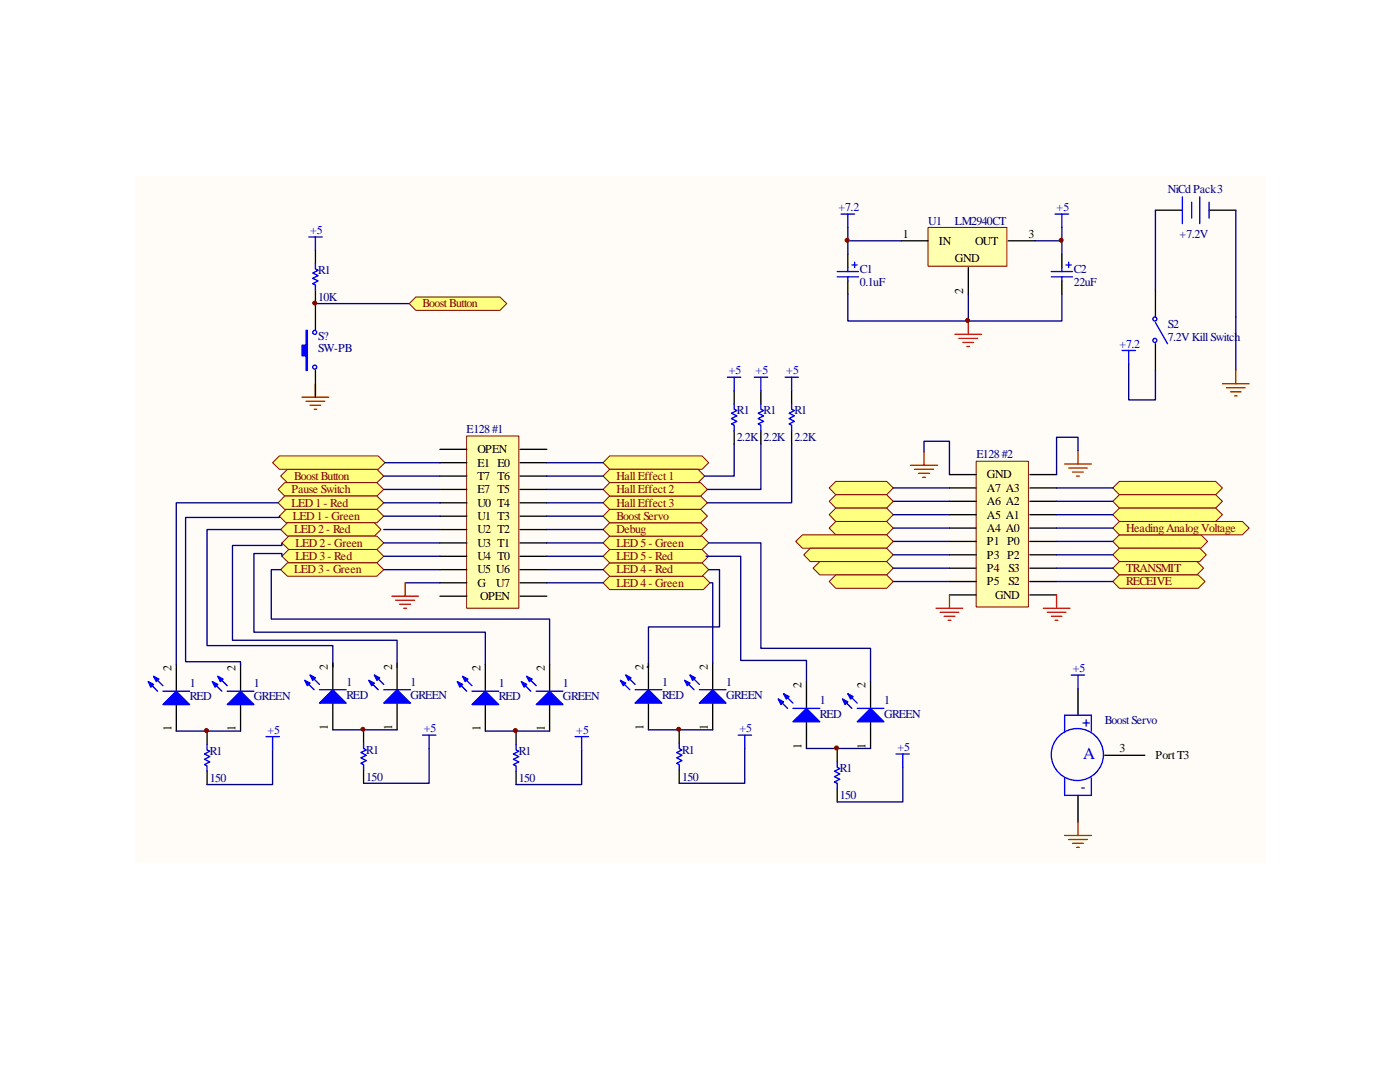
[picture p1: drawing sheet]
<svg xmlns="http://www.w3.org/2000/svg" width="279mm" height="216mm" viewBox="0 0 279 216" stroke-linecap="round" stroke-linejoin="round" font-family="sans-serif">
<g fill="#fffcf8">
<path d="M26.9 35.1h225.6v137h-225.6z" fill-rule="evenodd"/>
<path d="M26.9 35.1h225.6v137h-225.6z" fill-rule="evenodd"/>
</g>
<path d="M93.1 87h10.4v34.4h-10.4z" fill-rule="evenodd" fill="#ffffb0"/>
<path d="M93.1 87h10.4v34.4h-10.4z" fill="none" stroke="#800000" stroke-width=".2"/>
<g fill="none" stroke="#000" stroke-width=".27">
<path d="M87.8 89.7h5.3M87.8 92.3h5.3M87.8 95h5.3M87.8 97.7h5.3M103.8 89.7h5.3M103.8 92.3h5.3M103.8 95h5.3M103.8 97.7h5.3M87.8 100.3h5.3M87.8 103h5.3M87.8 105.7h5.3M87.8 108.3h5.3"/>
<path d="M87.8 111h5.3M87.8 113.7h5.3M87.8 116.3h5.3M87.8 119h5.3M103.8 100.3h5.3M103.8 103h5.3M103.8 105.7h5.3M103.8 108.3h5.3M103.8 111h5.3M103.8 113.7h5.3M103.8 116.3h5.3M103.8 119h5.3"/>
</g>
<path d="M194.8 92h10.4v29.1h-10.4z" fill-rule="evenodd" fill="#ffffb0"/>
<path d="M194.8 92h10.4v29.1h-10.4z" fill="none" stroke="#800000" stroke-width=".2"/>
<g fill="none" stroke="#000" stroke-width=".27">
<path d="M189.5 94.7h5.3M189.5 97.4h5.3M205.5 94.7h5.4M205.5 97.4h5.4M189.5 100h5.3M189.5 102.7h5.3M189.5 105.4h5.3M189.5 108h5.3M189.5 110.7h5.3M189.5 113.4h5.3M189.5 116h5.3M189.5 118.7h5.3"/>
<path d="M205.5 100h5.4M205.5 102.7h5.4M205.5 105.4h5.4M205.5 108h5.4M205.5 110.7h5.4M205.5 113.4h5.4M205.5 116h5.4M205.5 118.7h5.4"/>
</g>
<g fill="none" stroke="#f00" stroke-width=".27">
<path d="M78.2 119h5.3M79 119.8h3.7M80.9 116.3v2.7M189.5 118.7v2.7M210.9 118.7v2.7M79.8 120.6h2.1M80.6 121.4h.5M186.8 121.4h5.4M187.6 122.2h3.7M188.4 123h2.2M189.2 123.8h.6M208.2 121.4h5.3"/>
<path d="M209 122.2h3.7M209.8 123h2.1M210.6 123.8h.5"/>
</g>
<path d="M80.9 116.3h6.9" fill="none" stroke="#000080" stroke-width=".27"/>
<path d="M56 95l1.4-1.4h17.8l1.4 1.4-1.4 1.3h-17.8z" fill-rule="evenodd" fill="#ffff80"/>
<path d="M56 95l1.4-1.4h17.8l1.4 1.4-1.4 1.3h-17.8z" fill="none" stroke="#800000" stroke-width=".2"/>
<path d="M54.4 92.3l1.4-1.3h19.7l1.3 1.3-1.3 1.3h-19.7z" fill-rule="evenodd" fill="#ffff80"/>
<path d="M54.4 92.3l1.4-1.3h19.7l1.3 1.3-1.3 1.3h-19.7z" fill="none" stroke="#800000" stroke-width=".2"/>
<path d="M76.6 95h11.2M76.8 92.3h11" fill="none" stroke="#000080" stroke-width=".27"/>
<path d="M56.8 96.3h18.4l1.4 1.4-1.4 1.3h-18.4l-1.3-1.3z" fill-rule="evenodd" fill="#ffff80"/>
<path d="M56.8 96.3h18.4l1.4 1.4-1.4 1.3h-18.4l-1.3-1.3z" fill="none" stroke="#800000" stroke-width=".2"/>
<path d="M76.6 97.7h11.2" fill="none" stroke="#000080" stroke-width=".27"/>
<path d="M56.8 99h18.4l1.4 1.3-1.4 1.3h-18.4l-1.3-1.3z" fill-rule="evenodd" fill="#ffff80"/>
<path d="M56.8 99h18.4l1.4 1.3-1.4 1.3h-18.4l-1.3-1.3z" fill="none" stroke="#800000" stroke-width=".2"/>
<path d="M76.6 100.3h11.2" fill="none" stroke="#000080" stroke-width=".27"/>
<path d="M57.1 101.6h18.1l1.4 1.4-1.4 1.3h-18.1l-1.3-1.3z" fill-rule="evenodd" fill="#ffff80"/>
<path d="M57.1 101.6h18.1l1.4 1.4-1.4 1.3h-18.1l-1.3-1.3z" fill="none" stroke="#800000" stroke-width=".2"/>
<path d="M76.6 103h11.2" fill="none" stroke="#000080" stroke-width=".27"/>
<path d="M56 105.7l1.4-1.4h17.3l1.3 1.4-1.3 1.3h-17.3z" fill-rule="evenodd" fill="#ffff80"/>
<path d="M56 105.7l1.4-1.4h17.3l1.3 1.4-1.3 1.3h-17.3z" fill="none" stroke="#800000" stroke-width=".2"/>
<path d="M76.6 105.7h11.2" fill="none" stroke="#000080" stroke-width=".27"/>
<path d="M56.3 108.3l1.3-1.3h17.6l1.4 1.3-1.4 1.3h-17.6z" fill-rule="evenodd" fill="#ffff80"/>
<path d="M56.3 108.3l1.3-1.3h17.6l1.4 1.3-1.4 1.3h-17.6z" fill="none" stroke="#800000" stroke-width=".2"/>
<path d="M76.6 108.3h11.2" fill="none" stroke="#000080" stroke-width=".27"/>
<path d="M56.3 111l1.3-1.4h17.6l1.4 1.4-1.4 1.3h-17.6z" fill-rule="evenodd" fill="#ffff80"/>
<path d="M56.3 111l1.3-1.4h17.6l1.4 1.4-1.4 1.3h-17.6z" fill="none" stroke="#800000" stroke-width=".2"/>
<path d="M76.6 111h11.2" fill="none" stroke="#000080" stroke-width=".27"/>
<path d="M56 113.7l1.4-1.4h17.8l1.4 1.4-1.4 1.3h-17.8z" fill-rule="evenodd" fill="#ffff80"/>
<path d="M56 113.7l1.4-1.4h17.8l1.4 1.4-1.4 1.3h-17.8z" fill="none" stroke="#800000" stroke-width=".2"/>
<path d="M76.6 113.7h11.2" fill="none" stroke="#000080" stroke-width=".27"/>
<path d="M165.5 97.4l1.3-1.3h10.2l1.3 1.3-1.3 1.3h-10.2z" fill-rule="evenodd" fill="#ffff80"/>
<path d="M165.5 97.4l1.3-1.3h10.2l1.3 1.3-1.3 1.3h-10.2z" fill="none" stroke="#800000" stroke-width=".2"/>
<path d="M178.3 97.4h11.2" fill="none" stroke="#000080" stroke-width=".27"/>
<path d="M165.5 100l1.3-1.3h10.2l1.3 1.3-1.3 1.4h-10.2z" fill-rule="evenodd" fill="#ffff80"/>
<path d="M165.5 100l1.3-1.3h10.2l1.3 1.3-1.3 1.4h-10.2z" fill="none" stroke="#800000" stroke-width=".2"/>
<path d="M178.3 100h11.2" fill="none" stroke="#000080" stroke-width=".27"/>
<path d="M165.5 102.7l1.3-1.3h10.2l1.3 1.3-1.3 1.4h-10.2z" fill-rule="evenodd" fill="#ffff80"/>
<path d="M165.5 102.7l1.3-1.3h10.2l1.3 1.3-1.3 1.4h-10.2z" fill="none" stroke="#800000" stroke-width=".2"/>
<path d="M178.3 102.7h11.2" fill="none" stroke="#000080" stroke-width=".27"/>
<path d="M165.5 105.4l1.3-1.3h10.2l1.3 1.3-1.3 1.3h-10.2z" fill-rule="evenodd" fill="#ffff80"/>
<path d="M165.5 105.4l1.3-1.3h10.2l1.3 1.3-1.3 1.3h-10.2z" fill="none" stroke="#800000" stroke-width=".2"/>
<path d="M178.3 105.4h11.2" fill="none" stroke="#000080" stroke-width=".27"/>
<path d="M158.8 108l1.3-1.3h16.9l1.3 1.3-1.3 1.4h-16.9z" fill-rule="evenodd" fill="#ffff80"/>
<path d="M158.8 108l1.3-1.3h16.9l1.3 1.3-1.3 1.4h-16.9z" fill="none" stroke="#800000" stroke-width=".2"/>
<path d="M178.3 108h11.2" fill="none" stroke="#000080" stroke-width=".27"/>
<path d="M160.4 110.7l1.3-1.3h15.3l1.3 1.3-1.3 1.4h-15.3z" fill-rule="evenodd" fill="#ffff80"/>
<path d="M160.4 110.7l1.3-1.3h15.3l1.3 1.3-1.3 1.4h-15.3z" fill="none" stroke="#800000" stroke-width=".2"/>
<path d="M178.3 110.7h11.2" fill="none" stroke="#000080" stroke-width=".27"/>
<path d="M162.3 113.4l1.3-1.3h13.4l1.3 1.3-1.3 1.3h-13.4z" fill-rule="evenodd" fill="#ffff80"/>
<path d="M162.3 113.4l1.3-1.3h13.4l1.3 1.3-1.3 1.3h-13.4z" fill="none" stroke="#800000" stroke-width=".2"/>
<path d="M178.3 113.4h11.2" fill="none" stroke="#000080" stroke-width=".27"/>
<path d="M165.5 116l1.3-1.3h10.2l1.3 1.3-1.3 1.4h-10.2z" fill-rule="evenodd" fill="#ffff80"/>
<path d="M165.5 116l1.3-1.3h10.2l1.3 1.3-1.3 1.4h-10.2z" fill="none" stroke="#800000" stroke-width=".2"/>
<path d="M178.3 116h11.2" fill="none" stroke="#000080" stroke-width=".27"/>
<path d="M121.7 91h18.4l1.3 1.3-1.3 1.3h-18.4l-1.3-1.3z" fill-rule="evenodd" fill="#ffff80"/>
<path d="M121.7 91h18.4l1.3 1.3-1.3 1.3h-18.4l-1.3-1.3z" fill="none" stroke="#800000" stroke-width=".2"/>
<path d="M109.1 92.3h11.3" fill="none" stroke="#000080" stroke-width=".27"/>
<path d="M121.7 93.6h17.6l1.3 1.4-1.3 1.3h-17.6l-1.3-1.3z" fill-rule="evenodd" fill="#ffff80"/>
<path d="M121.7 93.6h17.6l1.3 1.4-1.3 1.3h-17.6l-1.3-1.3z" fill="none" stroke="#800000" stroke-width=".2"/>
<path d="M109.1 95h11.3" fill="none" stroke="#000080" stroke-width=".27"/>
<path d="M121.7 99h18.1l1.4 1.3-1.4 1.3h-18.1l-1.3-1.3z" fill-rule="evenodd" fill="#ffff80"/>
<path d="M121.7 99h18.1l1.4 1.3-1.4 1.3h-18.1l-1.3-1.3z" fill="none" stroke="#800000" stroke-width=".2"/>
<path d="M109.1 100.3h11.3" fill="none" stroke="#000080" stroke-width=".27"/>
<path d="M121.7 96.3h18.1l1.4 1.4-1.4 1.3h-18.1l-1.3-1.3z" fill-rule="evenodd" fill="#ffff80"/>
<path d="M121.7 96.3h18.1l1.4 1.4-1.4 1.3h-18.1l-1.3-1.3z" fill="none" stroke="#800000" stroke-width=".2"/>
<path d="M109.1 97.7h11.3" fill="none" stroke="#000080" stroke-width=".27"/>
<path d="M222.1 97.4l1.3-1.3h19.2l1.4 1.3-1.4 1.3h-19.2z" fill-rule="evenodd" fill="#ffff80"/>
<path d="M222.1 97.4l1.3-1.3h19.2l1.4 1.3-1.4 1.3h-19.2z" fill="none" stroke="#800000" stroke-width=".2"/>
<path d="M210.9 97.4h11.2" fill="none" stroke="#000080" stroke-width=".27"/>
<path d="M222.1 100l1.3-1.3h19.2l1.4 1.3-1.4 1.4h-19.2z" fill-rule="evenodd" fill="#ffff80"/>
<path d="M222.1 100l1.3-1.3h19.2l1.4 1.3-1.4 1.4h-19.2z" fill="none" stroke="#800000" stroke-width=".2"/>
<path d="M210.9 100h11.2" fill="none" stroke="#000080" stroke-width=".27"/>
<path d="M222.1 102.7l1.3-1.3h19.2l1.4 1.3-1.4 1.4h-19.2z" fill-rule="evenodd" fill="#ffff80"/>
<path d="M222.1 102.7l1.3-1.3h19.2l1.4 1.3-1.4 1.4h-19.2z" fill="none" stroke="#800000" stroke-width=".2"/>
<path d="M210.9 102.7h11.2" fill="none" stroke="#000080" stroke-width=".27"/>
<path d="M222.1 108l1.3-1.3h16.3l1.3 1.3-1.3 1.4h-16.3z" fill-rule="evenodd" fill="#ffff80"/>
<path d="M222.1 108l1.3-1.3h16.3l1.3 1.3-1.3 1.4h-16.3z" fill="none" stroke="#800000" stroke-width=".2"/>
<path d="M210.9 108h11.2" fill="none" stroke="#000080" stroke-width=".27"/>
<path d="M222.1 110.7l1.3-1.3h16l1.3 1.3-1.3 1.4h-16z" fill-rule="evenodd" fill="#ffff80"/>
<path d="M222.1 110.7l1.3-1.3h16l1.3 1.3-1.3 1.4h-16z" fill="none" stroke="#800000" stroke-width=".2"/>
<path d="M210.9 110.7h11.2" fill="none" stroke="#000080" stroke-width=".27"/>
<path d="M222.1 113.4l1.3-1.3h15.5l1.3 1.3-1.3 1.3h-15.5z" fill-rule="evenodd" fill="#ffff80"/>
<path d="M222.1 113.4l1.3-1.3h15.5l1.3 1.3-1.3 1.3h-15.5z" fill="none" stroke="#800000" stroke-width=".2"/>
<path d="M210.9 113.4h11.2" fill="none" stroke="#000080" stroke-width=".27"/>
<path d="M222.1 116l1.3-1.3h15.7l1.4 1.3-1.4 1.4h-15.7z" fill-rule="evenodd" fill="#ffff80"/>
<path d="M222.1 116l1.3-1.3h15.7l1.4 1.3-1.4 1.4h-15.7z" fill="none" stroke="#800000" stroke-width=".2"/>
<path d="M210.9 116h11.2" fill="none" stroke="#000080" stroke-width=".27"/>
<path d="M120.4 116.3l1.3-1.3h18.7l1.3 1.3-1.3 1.3h-18.7z" fill-rule="evenodd" fill="#ffff80"/>
<path d="M120.4 116.3l1.3-1.3h18.7l1.3 1.3-1.3 1.3h-18.7z" fill="none" stroke="#800000" stroke-width=".2"/>
<path d="M109.1 116.3h11.3" fill="none" stroke="#000080" stroke-width=".27"/>
<path d="M121.7 112.3h18.4l1.3 1.4-1.3 1.3h-18.4l-1.3-1.3z" fill-rule="evenodd" fill="#ffff80"/>
<path d="M121.7 112.3h18.4l1.3 1.4-1.3 1.3h-18.4l-1.3-1.3z" fill="none" stroke="#800000" stroke-width=".2"/>
<path d="M109.1 113.7h11.3" fill="none" stroke="#000080" stroke-width=".27"/>
<path d="M121.7 109.6h18.4l1.3 1.4-1.3 1.3h-18.4l-1.3-1.3z" fill-rule="evenodd" fill="#ffff80"/>
<path d="M121.7 109.6h18.4l1.3 1.4-1.3 1.3h-18.4l-1.3-1.3z" fill="none" stroke="#800000" stroke-width=".2"/>
<path d="M109.1 111h11.3" fill="none" stroke="#000080" stroke-width=".27"/>
<path d="M121.7 107h18.4l1.3 1.3-1.3 1.3h-18.4l-1.3-1.3z" fill-rule="evenodd" fill="#ffff80"/>
<path d="M121.7 107h18.4l1.3 1.3-1.3 1.3h-18.4l-1.3-1.3z" fill="none" stroke="#800000" stroke-width=".2"/>
<path d="M109.1 108.3h11.3" fill="none" stroke="#000080" stroke-width=".27"/>
<path d="M121.7 104.3h18.1l1.4 1.4-1.4 1.3h-18.1l-1.3-1.3z" fill-rule="evenodd" fill="#ffff80"/>
<path d="M121.7 104.3h18.1l1.4 1.4-1.4 1.3h-18.1l-1.3-1.3z" fill="none" stroke="#800000" stroke-width=".2"/>
<path d="M109.1 105.7h11.3" fill="none" stroke="#000080" stroke-width=".27"/>
<path d="M121.7 101.6h18.1l1.4 1.4-1.4 1.3h-18.1l-1.3-1.3z" fill-rule="evenodd" fill="#ffff80"/>
<path d="M121.7 101.6h18.1l1.4 1.4-1.4 1.3h-18.1l-1.3-1.3z" fill="none" stroke="#800000" stroke-width=".2"/>
<path d="M109.1 103h11.3" fill="none" stroke="#000080" stroke-width=".27"/>
<path d="M222.1 105.4l1.3-1.3h24.5l1.4 1.3-1.4 1.3h-24.5z" fill-rule="evenodd" fill="#ffff80"/>
<path d="M222.1 105.4l1.3-1.3h24.5l1.4 1.3-1.4 1.3h-24.5z" fill="none" stroke="#800000" stroke-width=".2"/>
<path d="M62.9 60.6h18.8M184.4 90.2v-2.1h5.1v6.6M215.1 89.9v-2.7h-4.2v7.5M210.9 105.4h11.2" fill="none" stroke="#000080" stroke-width=".27"/>
<g fill="none" stroke="#f00" stroke-width=".27">
<path d="M60.3 79.2h5.3M62.9 76.6v2.6M61.1 80.1h3.7M61.9 80.9h2.1M62.7 81.7h.5M181.7 92.8h5.4M182.5 93.6h3.8M183.3 94.4h2.2M184.1 95.3h.6M184.4 90.2v2.6M212.5 92.6h5.3M213.3 93.4h3.7"/>
<path d="M214 94.2h2.2M214.8 95h.6M215.1 89.9v2.7"/>
</g>
<path d="M61.6 47.3h2.7M62.9 52.6v1.1l.6 .2-1.1 .6 1.1 .5-1.1 .5 1.1 .5-1.1 .6 .5 .3v1M62.9 47.3v2.6" fill="none" stroke="#00f" stroke-width=".27"/>
<path d="M62.9 49.9v2.7M62.9 57.9v2.7" fill="none" stroke="#000" stroke-width=".27"/>
<path d="M81.7 60.6l1.3-1.3h16.8l1.3 1.3-1.3 1.3h-16.8z" fill-rule="evenodd" fill="#ffff80"/>
<path d="M81.7 60.6l1.3-1.3h16.8l1.3 1.3-1.3 1.3h-16.8z" fill="none" stroke="#800000" stroke-width=".2"/>
<path d="M185.2 45.4h15.8v7.7h-15.8z" fill-rule="evenodd" fill="#ffffb0"/>
<path d="M185.2 45.4h15.8v7.7h-15.8z" fill="none" stroke="#800000" stroke-width=".2"/>
<g fill="none" stroke="#000" stroke-width=".27">
<path d="M169.2 50.7v2.7M169.2 56v2.7M179.9 48h5.3M193.3 53.4v5.3M201.3 48h5.3M211.9 50.7v2.7M211.9 56v2.7M230.6 42h5.4M230.6 57.9v5.3M241.3 42h5.3M62.9 60.6v5.3M62.9 73.9v5.3"/>
<path d="M230.6 68.6v5.3"/>
</g>
<g fill="none" stroke="#00f" stroke-width=".27">
<path d="M236 39.3v5.3M239.4 39.3v5.3M167.1 54.2h4.2M167.1 55.2h4.2M167.9 42.7h2.7M169.2 42.7v2.7M169.2 53.4v.8M169.2 55.2v.8M170 52.9h1.1M170.6 52.3v1.1M209.8 54.2h4.2M209.8 55.2h4.2"/>
<path d="M210.6 42.7h2.7M211.9 42.7v2.7M211.9 53.4v.8M211.9 55.2v.8M212.7 52.9h1.1M213.3 52.3v1.1M237.8 40.3v3.2M241.3 40.3v3.2M230.6 64.3l2.4 4.3"/>
<circle cx="230.5" cy="67.9" r=".41"/>
<circle cx="230.5" cy="63.7" r=".4"/>
</g>
<path d="M190.6 66.7h5.3M191.3 67.5h3.8M192.2 68.3h2.1M193 69.1h.5M193.3 64.1v2.6M244 76.6h5.3M244.8 77.4h3.7M245.6 78.2h2.1M246.4 79h.5M246.6 73.9v2.7" fill="none" stroke="#f00" stroke-width=".27"/>
<path d="M169.2 58.7v5.4h42.7v-5.4M169.2 48h10.7M169.2 45.4v5.3M193.3 58.7v5.4M206.6 48h5.3M211.9 45.4v5.3M230.6 42v15.9M246.6 42v31.9" fill="none" stroke="#000080" stroke-width=".27"/>
<path d="M61.1 65.9h.2v8h-.2v-2.9h-.8v-2.1h.8z" fill-rule="evenodd" fill="#00f"/>
<g fill="none" stroke="#00f" stroke-width=".27">
<path d="M61.1 65.9h.2v8h-.2v-2.9h-.8v-2.1h.8z"/>
<circle cx="62.8" cy="73.3" r=".4"/>
<circle cx="62.8" cy="66.3" r=".39"/>
</g>
<path d="M35.2 132.6v5.3M35.2 140.6v5.3" fill="none" stroke="#000" stroke-width=".27"/>
<path d="M32.5 140.6l2.7-2.7 2.6 2.7z" fill="#00f"/>
<path d="M29.6 136l1.9 1.9M30.6 135l1.9 1.8M35.2 137.9l2.6 2.7h-5.3z" fill="none" stroke="#00f" stroke-width=".27"/>
<path d="M30.6 135l1.1 .5-.5 .5z" fill="#00f"/>
<path d="M30.6 135l1.1 .5-.5 .5z" fill="none" stroke="#00f" stroke-width=".27"/>
<path d="M29.6 136l1 .6-.5 .5z" fill="#00f"/>
<path d="M29.6 136l1 .6-.5 .5zM32.5 137.9h5.3" fill="none" stroke="#00f" stroke-width=".27"/>
<path d="M48 132.6v5.3M48 140.6v5.3" fill="none" stroke="#000" stroke-width=".27"/>
<path d="M45.3 140.6l2.7-2.7 2.7 2.7z" fill="#00f"/>
<path d="M42.4 136l1.9 1.9M43.5 135l1.8 1.8M48 137.9l2.7 2.7h-5.4z" fill="none" stroke="#00f" stroke-width=".27"/>
<path d="M43.5 135l1 .5-.5 .5z" fill="#00f"/>
<path d="M43.5 135l1 .5-.5 .5z" fill="none" stroke="#00f" stroke-width=".27"/>
<path d="M42.4 136l1.1 .6-.6 .5z" fill="#00f"/>
<path d="M42.4 136l1.1 .6-.6 .5zM45.3 137.9h5.4" fill="none" stroke="#00f" stroke-width=".27"/>
<path d="M35.2 145.9h12.8" fill="none" stroke="#000080" stroke-width=".27"/>
<circle cx="193.1" cy="63.9" r=".4" fill="#800000"/>
<circle cx="193.1" cy="63.9" r=".4" fill="none" stroke="#800000" stroke-width=".2"/>
<circle cx="211.8" cy="47.9" r=".39" fill="#800000"/>
<circle cx="211.8" cy="47.9" r=".39" fill="none" stroke="#800000" stroke-width=".2"/>
<circle cx="169.1" cy="47.9" r=".39" fill="#800000"/>
<circle cx="169.1" cy="47.9" r=".39" fill="none" stroke="#800000" stroke-width=".2"/>
<path d="M225.3 72.6v7.2h5.3v-5.9M146.5 88.6v6.4h-5.9M151.8 88.6v9.1h-10.6M158 88.6v11.7h-16.8M55.5 100.3h-20.3v32.3M55.8 103v.3h-18.8v28.7h11v.6M56 113.7h-1.9v9.8h55.6v9.1M56 105.7h-14.7v23.1h25.1v4.3M56.3 111v-.6h-5.6v15.8h46.2v6.4M56.3 108.3v.5h-9.9v19h32.8v5.3M141.4 108.3h10.4v21.1h21.9v6.6M141.4 113.7h2.2v11.4h-14.2v8h-.2" fill="none" stroke="#000080" stroke-width=".27"/>
<g fill="none" stroke="#00f" stroke-width=".27">
<path d="M145.2 75.3h2.6M146.5 75.3v2.6M150.5 75.3h2.7M151.8 75.3v2.6M156.7 75.3h2.6M158 75.3v2.6M223.9 69.9h2.7M225.3 69.9v2.7M146.5 80.6v1.1l.6 .2-1.1 .6 1.1 .5-1.1 .5 1.1 .6-1.1 .5 .5 .2v1.1M151.8 80.6v1.1l.6 .2-1.1 .6 1.1 .5-1.1 .5 1.1 .6-1.1 .5 .5 .2v1.1M158 80.6v1.1l.5 .2-1 .6 1 .5-1 .5 1 .6-1 .5 .5 .2v1.1M213.8 134.7h2.6"/>
<path d="M215.1 134.7v2.7M41.3 148.5v1.1l.6 .3-1.1 .6 1.1 .5-1.1 .5 1.1 .5-1.1 .6 .5 .2v1.1M212.5 155.2v3.5h5.3v-3.5M217.8 145.9v-3.2h-5.3v3.5"/>
<circle cx="215" cy="150.6" r="5.2"/>
</g>
<path d="M146.5 77.9v2.7M151.8 77.9v2.7M158 77.9v2.7M146.5 85.9v2.7M151.8 85.9v2.7M158 85.9v2.7M215.1 137.4v5.3M41.3 145.9v2.6M41.3 153.9v2.6M215.1 158.7v5.3M220.5 150.7h8" fill="none" stroke="#000" stroke-width=".27"/>
<path d="M212.5 166.7h5.3M213.3 167.5h3.7M214 168.3h2.2M214.8 169.1h.6M215.1 164v2.7" fill="none" stroke="#f00" stroke-width=".27"/>
<circle cx="41.2" cy="145.8" r=".41" fill="#800000"/>
<circle cx="41.2" cy="145.8" r=".41" fill="none" stroke="#800000" stroke-width=".2"/>
<circle cx="62.8" cy="60.5" r=".39" fill="#800000"/>
<circle cx="62.8" cy="60.5" r=".39" fill="none" stroke="#800000" stroke-width=".2"/>
<path d="M53.1 147h2.7M54.4 147v2.6" fill="none" stroke="#00f" stroke-width=".27"/>
<path d="M54.4 149.6v6.9h-13.1" fill="none" stroke="#000080" stroke-width=".27"/>
<path d="M66.4 132.3v5.3M66.4 140.3v5.3" fill="none" stroke="#000" stroke-width=".27"/>
<path d="M63.8 140.3l2.6-2.7 2.7 2.7z" fill="#00f"/>
<path d="M60.8 135.8l1.9 1.8M61.9 134.7l1.9 1.9M66.4 137.6l2.7 2.7h-5.3z" fill="none" stroke="#00f" stroke-width=".27"/>
<path d="M61.9 134.7l1 .6-.5 .5z" fill="#00f"/>
<path d="M61.9 134.7l1 .6-.5 .5z" fill="none" stroke="#00f" stroke-width=".27"/>
<path d="M60.8 135.8l1.1 .5-.6 .5z" fill="#00f"/>
<path d="M60.8 135.8l1.1 .5-.6 .5zM63.8 137.6h5.3" fill="none" stroke="#00f" stroke-width=".27"/>
<path d="M79.2 132.3v5.3M79.2 140.3v5.3" fill="none" stroke="#000" stroke-width=".27"/>
<path d="M76.6 140.3l2.6-2.7 2.7 2.7z" fill="#00f"/>
<path d="M73.6 135.8l1.9 1.8M74.7 134.7l1.9 1.9M79.2 137.6l2.7 2.7h-5.3z" fill="none" stroke="#00f" stroke-width=".27"/>
<path d="M74.7 134.7l1.1 .6-.6 .5z" fill="#00f"/>
<path d="M74.7 134.7l1.1 .6-.6 .5z" fill="none" stroke="#00f" stroke-width=".27"/>
<path d="M73.6 135.8l1.1 .5-.5 .5z" fill="#00f"/>
<path d="M73.6 135.8l1.1 .5-.5 .5zM76.6 137.6h5.3M72.6 148.3v1.1l.5 .2-1.1 .6 1.1 .5-1.1 .5 1.1 .6-1.1 .5 .6 .3v1M84.3 146.7h2.7M85.6 146.7v2.7" fill="none" stroke="#00f" stroke-width=".27"/>
<path d="M66.4 145.6h12.8M85.6 149.4v6.9h-13" fill="none" stroke="#000080" stroke-width=".27"/>
<path d="M72.6 145.6v2.7M72.6 153.6v2.7" fill="none" stroke="#000" stroke-width=".27"/>
<circle cx="72.4" cy="145.5" r=".39" fill="#800000"/>
<circle cx="72.4" cy="145.5" r=".39" fill="none" stroke="#800000" stroke-width=".2"/>
<path d="M96.9 132.6v5.3M96.9 140.6v5.3" fill="none" stroke="#000" stroke-width=".27"/>
<path d="M94.2 140.6l2.7-2.7 2.6 2.7z" fill="#00f"/>
<path d="M91.3 136l1.8 1.9M92.3 135l1.9 1.8M96.9 137.9l2.6 2.7h-5.3z" fill="none" stroke="#00f" stroke-width=".27"/>
<path d="M92.3 135l1.1 .5-.6 .5z" fill="#00f"/>
<path d="M92.3 135l1.1 .5-.6 .5z" fill="none" stroke="#00f" stroke-width=".27"/>
<path d="M91.3 136l1 .6-.5 .5z" fill="#00f"/>
<path d="M91.3 136l1 .6-.5 .5zM94.2 137.9h5.3" fill="none" stroke="#00f" stroke-width=".27"/>
<path d="M109.7 132.6v5.3M109.7 140.6v5.3" fill="none" stroke="#000" stroke-width=".27"/>
<path d="M107 140.6l2.7-2.7 2.7 2.7z" fill="#00f"/>
<path d="M104.1 136l1.8 1.9M105.1 135l1.9 1.8M109.7 137.9l2.7 2.7h-5.4z" fill="none" stroke="#00f" stroke-width=".27"/>
<path d="M105.1 135l1.1 .5-.5 .5z" fill="#00f"/>
<path d="M105.1 135l1.1 .5-.5 .5z" fill="none" stroke="#00f" stroke-width=".27"/>
<path d="M104.1 136l1 .6-.5 .5z" fill="#00f"/>
<path d="M104.1 136l1 .6-.5 .5zM107 137.9h5.4M103 148.5v1.1l.5 .3-1.1 .6 1.1 .5-1.1 .5 1.1 .5-1.1 .6 .6 .2v1.1M114.8 147h2.6M116.1 147v2.6" fill="none" stroke="#00f" stroke-width=".27"/>
<path d="M96.9 145.9h12.8M116.1 149.6v6.9h-13.1" fill="none" stroke="#000080" stroke-width=".27"/>
<path d="M103 145.9v2.6M103 153.9v2.6" fill="none" stroke="#000" stroke-width=".27"/>
<circle cx="102.9" cy="145.8" r=".4" fill="#800000"/>
<circle cx="102.9" cy="145.8" r=".4" fill="none" stroke="#800000" stroke-width=".2"/>
<path d="M129.4 132.3v5.3M129.4 140.3v5.3" fill="none" stroke="#000" stroke-width=".27"/>
<path d="M126.7 140.3l2.7-2.7 2.7 2.7z" fill="#00f"/>
<path d="M123.8 135.8l1.9 1.8M124.9 134.7l1.8 1.9M129.4 137.6l2.7 2.7h-5.4z" fill="none" stroke="#00f" stroke-width=".27"/>
<path d="M124.9 134.7l1 .6-.5 .5z" fill="#00f"/>
<path d="M124.9 134.7l1 .6-.5 .5z" fill="none" stroke="#00f" stroke-width=".27"/>
<path d="M123.8 135.8l1.1 .5-.5 .5z" fill="#00f"/>
<path d="M123.8 135.8l1.1 .5-.5 .5zM126.7 137.6h5.4" fill="none" stroke="#00f" stroke-width=".27"/>
<path d="M142.2 132.3v5.3M142.2 140.3v5.3" fill="none" stroke="#000" stroke-width=".27"/>
<path d="M139.6 140.3l2.6-2.7 2.7 2.7z" fill="#00f"/>
<path d="M136.7 135.8l1.8 1.8M137.7 134.7l1.9 1.9M142.2 137.6l2.7 2.7h-5.3z" fill="none" stroke="#00f" stroke-width=".27"/>
<path d="M137.7 134.7l1.1 .6-.6 .5z" fill="#00f"/>
<path d="M137.7 134.7l1.1 .6-.6 .5z" fill="none" stroke="#00f" stroke-width=".27"/>
<path d="M136.7 135.8l1 .5-.5 .5z" fill="#00f"/>
<path d="M136.7 135.8l1 .5-.5 .5zM139.6 137.6h5.3M135.6 148.3v1.1l.5 .2-1.1 .6 1.1 .5-1.1 .5 1.1 .6-1.1 .5 .6 .3v1M147.3 146.7h2.7M148.6 146.7v2.7" fill="none" stroke="#00f" stroke-width=".27"/>
<path d="M129.4 145.6h12.8M148.6 149.4v6.9h-13" fill="none" stroke="#000080" stroke-width=".27"/>
<path d="M135.6 145.6v2.7M135.6 153.6v2.7" fill="none" stroke="#000" stroke-width=".27"/>
<circle cx="135.5" cy="145.5" r=".4" fill="#800000"/>
<circle cx="135.5" cy="145.5" r=".4" fill="none" stroke="#800000" stroke-width=".2"/>
<path d="M161 136v5.4M161 144v5.4" fill="none" stroke="#000" stroke-width=".27"/>
<path d="M158.2 144l2.8-2.6 2.6 2.6z" fill="#00f"/>
<path d="M155.3 139.5l1.9 1.9M156.4 138.4l1.8 1.9M158.2 144l2.8-2.6 2.6 2.6z" fill="none" stroke="#00f" stroke-width=".27"/>
<path d="M156.4 138.4l1.1 .6-.6 .5z" fill="#00f"/>
<path d="M156.4 138.4l1.1 .6-.6 .5z" fill="none" stroke="#00f" stroke-width=".27"/>
<path d="M155.3 139.5l1.1 .5-.5 .6z" fill="#00f"/>
<path d="M155.3 139.5l1.1 .5-.5 .6zM158.2 141.4h5.4" fill="none" stroke="#00f" stroke-width=".27"/>
<path d="M173.7 136v5.4M173.7 144v5.4" fill="none" stroke="#000" stroke-width=".27"/>
<path d="M171.1 144l2.6-2.6 2.7 2.6z" fill="#00f"/>
<path d="M168.1 139.5l1.9 1.9M169.2 138.4l1.9 1.9M173.7 141.4l2.7 2.6h-5.3z" fill="none" stroke="#00f" stroke-width=".27"/>
<path d="M169.2 138.4l1.1 .6-.5 .5z" fill="#00f"/>
<path d="M169.2 138.4l1.1 .6-.5 .5z" fill="none" stroke="#00f" stroke-width=".27"/>
<path d="M168.1 139.5l1.1 .5-.5 .6z" fill="#00f"/>
<path d="M168.1 139.5l1.1 .5-.5 .6zM167.1 152v1.1l.5 .3-1.1 .5 1.1 .5-1.1 .6 1.1 .5-1.1 .5 .6 .3v1.1M171.1 141.4h5.3M178.8 150.5h2.7M180.2 150.5v2.6" fill="none" stroke="#00f" stroke-width=".27"/>
<path d="M161 149.4h12.7M180.2 153.1v6.9h-13.1" fill="none" stroke="#000080" stroke-width=".27"/>
<path d="M167.1 149.4v2.6M167.1 157.4v2.6" fill="none" stroke="#000" stroke-width=".27"/>
<circle cx="166.9" cy="149.2" r=".4" fill="#800000"/>
<circle cx="166.9" cy="149.2" r=".4" fill="none" stroke="#800000" stroke-width=".2"/>
<path d="M140.9 111h6.9v20.8h13.2v4.2M141.7 116.3h.5v16" fill="none" stroke="#000080" stroke-width=".27"/>
<text font-size="3.4" fill="#00f" x="216.2" y="151.5">A</text>
<g font-size="2.9" fill="#00f">
<text x="215.9" y="145">+</text>
<text x="215.7" y="158.1">-</text>
</g>
<g font-size="2.4" fill="#000080">
<text x="233" y="38.4">NiCd Pack 3</text>
<text x="185.3" y="44.8">U1</text>
<text x="190.6" y="44.8">LM2940CT</text>
<text x="235.4" y="47.5">+7.2V</text>
<text x="63.5" y="54.7">R1</text>
<text x="171.6" y="57.1">0.1uF</text>
<text x="171.6" y="54.4">C1</text>
<text x="214.3" y="57.1">22uF</text>
<text x="214.3" y="54.4">C2</text>
<text x="63.5" y="60">10K</text>
<text x="233" y="65.4">S2</text>
<text x="63.5" y="70.1">SW-PB</text>
<text x="63.5" y="67.8">S?</text>
<text x="233" y="68">7.2V Kill Switch</text>
<text x="147.1" y="82.7">R1</text>
<text x="152.4" y="82.7">R1</text>
<text x="158.5" y="82.7">R1</text>
<text x="93.1" y="86.4">E128 #1</text>
<text x="147.1" y="88">2.2K</text>
<text x="152.4" y="88">2.2K</text>
<text x="158.5" y="88">2.2K</text>
<text x="194.9" y="91.5">E128 #2</text>
<text x="37.9" y="137.1">1</text>
<text x="50.7" y="137.1">1</text>
<text x="69.1" y="136.8">1</text>
<text x="81.9" y="136.8">1</text>
<text x="99.6" y="137.1">1</text>
<text x="112.4" y="137.1">1</text>
<text x="132.1" y="136.8">1</text>
<text x="144.9" y="136.8">1</text>
<text x="37.9" y="139.7">RED</text>
<text x="50.7" y="139.7">GREEN</text>
<text x="69.1" y="139.4">RED</text>
<text x="81.9" y="139.4">GREEN</text>
<text x="99.6" y="139.7">RED</text>
<text x="112.4" y="139.7">GREEN</text>
<text x="132.1" y="139.4">RED</text>
<text x="144.9" y="139.4">GREEN</text>
<text x="163.6" y="143.2">RED</text>
<text x="163.6" y="140.5">1</text>
<text x="176.4" y="143.2">GREEN</text>
<text x="176.4" y="140.5">1</text>
<text x="220.5" y="144.5">Boost Servo</text>
<text x="41.9" y="156">150</text>
<text x="41.9" y="150.7">R1</text>
<text x="73.1" y="155.7">150</text>
<text x="73.1" y="150.4">R1</text>
<text x="103.5" y="156">150</text>
<text x="103.5" y="150.7">R1</text>
<text x="136.1" y="155.7">150</text>
<text x="136.1" y="150.4">R1</text>
<text x="167.6" y="154.1">R1</text>
<text x="167.6" y="159.5">150</text>
</g>
<g font-size="2.4" fill="#00f">
<text x="61.9" y="46.7">+5</text>
<text x="167.3" y="42.2">+7.2</text>
<text x="210.9" y="42.2">+5</text>
<text x="223.4" y="69.3">+7.2</text>
<text x="145.5" y="74.7">+5</text>
<text x="150.8" y="74.7">+5</text>
<text x="156.9" y="74.7">+5</text>
<text x="214.1" y="134.2">+5</text>
<text x="53.4" y="146.4">+5</text>
<text x="84.6" y="146.1">+5</text>
<text x="115" y="146.4">+5</text>
<text x="147.6" y="146.1">+5</text>
<text x="179.1" y="149.9">+5</text>
</g>
<g font-size="2.4">
<text x="180.2" y="47.5">1</text>
<text x="205.3" y="47.5">3</text>
<text x="187.4" y="48.8">IN</text>
<text x="190.6" y="52.3">GND</text>
<text x="194.6" y="48.8">OUT</text>
<text x="192.2" y="58.8" transform="rotate(-90 192.2 58.8)">2</text>
<text x="95.3" y="90.4">OPEN</text>
<text x="95.3" y="93.1">E1 E0</text>
<text x="95.3" y="95.8">T7 T6</text>
<text x="197" y="95.5">GND</text>
<text x="95.3" y="98.4">E7 T5</text>
<text x="95.3" y="101.1">U0 T4</text>
<text x="197" y="98.1">A7 A3</text>
<text x="197" y="100.8">A6 A2</text>
<text x="95.3" y="103.8">U1 T3</text>
<text x="95.3" y="106.4">U2 T2</text>
<text x="197" y="103.5">A5 A1</text>
<text x="197" y="106.1">A4 A0</text>
<text x="95.3" y="109.1">U3 T1</text>
<text x="95.3" y="111.8">U4 T0</text>
<text x="197" y="108.8">P1 P0</text>
<text x="197" y="111.5">P3 P2</text>
<text x="95.3" y="114.4">U5 U6</text>
<text x="95.3" y="117.1">G</text>
<text x="95.8" y="119.7">OPEN</text>
<text x="99" y="117.1">U7</text>
<text x="197" y="114.1">P4</text>
<text x="197" y="116.8">P5</text>
<text x="198.6" y="119.5">GND</text>
<text x="201.3" y="114.1">S3</text>
<text x="201.3" y="116.8">S2</text>
<text x="34.2" y="133.9" transform="rotate(-90 34.2 133.9)">2</text>
<text x="47" y="133.9" transform="rotate(-90 47 133.9)">2</text>
<text x="65.4" y="133.6" transform="rotate(-90 65.4 133.6)">2</text>
<text x="78.3" y="133.6" transform="rotate(-90 78.3 133.6)">2</text>
<text x="95.9" y="133.9" transform="rotate(-90 95.9 133.9)">2</text>
<text x="108.7" y="133.9" transform="rotate(-90 108.7 133.9)">2</text>
<text x="128.4" y="133.6" transform="rotate(-90 128.4 133.6)">2</text>
<text x="141.3" y="133.6" transform="rotate(-90 141.3 133.6)">2</text>
<text x="159.9" y="137.4" transform="rotate(-90 159.9 137.4)">2</text>
<text x="172.8" y="137.4" transform="rotate(-90 172.8 137.4)">2</text>
<text x="34.2" y="145.9" transform="rotate(-90 34.2 145.9)">1</text>
<text x="47" y="145.9" transform="rotate(-90 47 145.9)">1</text>
<text x="65.4" y="145.7" transform="rotate(-90 65.4 145.7)">1</text>
<text x="78.3" y="145.7" transform="rotate(-90 78.3 145.7)">1</text>
<text x="95.9" y="145.9" transform="rotate(-90 95.9 145.9)">1</text>
<text x="108.7" y="145.9" transform="rotate(-90 108.7 145.9)">1</text>
<text x="128.4" y="145.7" transform="rotate(-90 128.4 145.7)">1</text>
<text x="141.3" y="145.7" transform="rotate(-90 141.3 145.7)">1</text>
<text x="159.9" y="149.4" transform="rotate(-90 159.9 149.4)">1</text>
<text x="172.8" y="149.4" transform="rotate(-90 172.8 149.4)">1</text>
<text x="223.4" y="150.1">3</text>
<text x="230.6" y="151.5">Port T3</text>
</g>
<g font-size="2.4" fill="#800000">
<text x="84.3" y="61.3">Boost Button</text>
<text x="58.7" y="95.8">Boost Button</text>
<text x="123.1" y="95.8">Hall Effect 1</text>
<text x="58.2" y="98.4">Pause Switch</text>
<text x="58.2" y="101.1">LED 1 - Red</text>
<text x="123.1" y="101.1">Hall Effect 3</text>
<text x="123.1" y="98.4">Hall Effect 2</text>
<text x="58.4" y="103.8">LED 1 - Green</text>
<text x="58.7" y="106.4">LED 2 - Red</text>
<text x="123.1" y="106.4">Debug</text>
<text x="123.1" y="103.8">Boost Servo</text>
<text x="224.7" y="106.1">Heading Analog Voltage</text>
<text x="59" y="109.1">LED 2 - Green</text>
<text x="59" y="111.8">LED 3 - Red</text>
<text x="123.1" y="111.8">LED 5 - Red</text>
<text x="123.1" y="109.1">LED 5 - Green</text>
<text x="58.7" y="114.4">LED 3 - Green</text>
<text x="123.1" y="117.1">LED 4 - Green</text>
<text x="123.1" y="114.4">LED 4 - Red</text>
<text x="224.7" y="114.1">TRANSMIT</text>
<text x="224.7" y="116.8">RECEIVE</text>
</g>
</svg>
